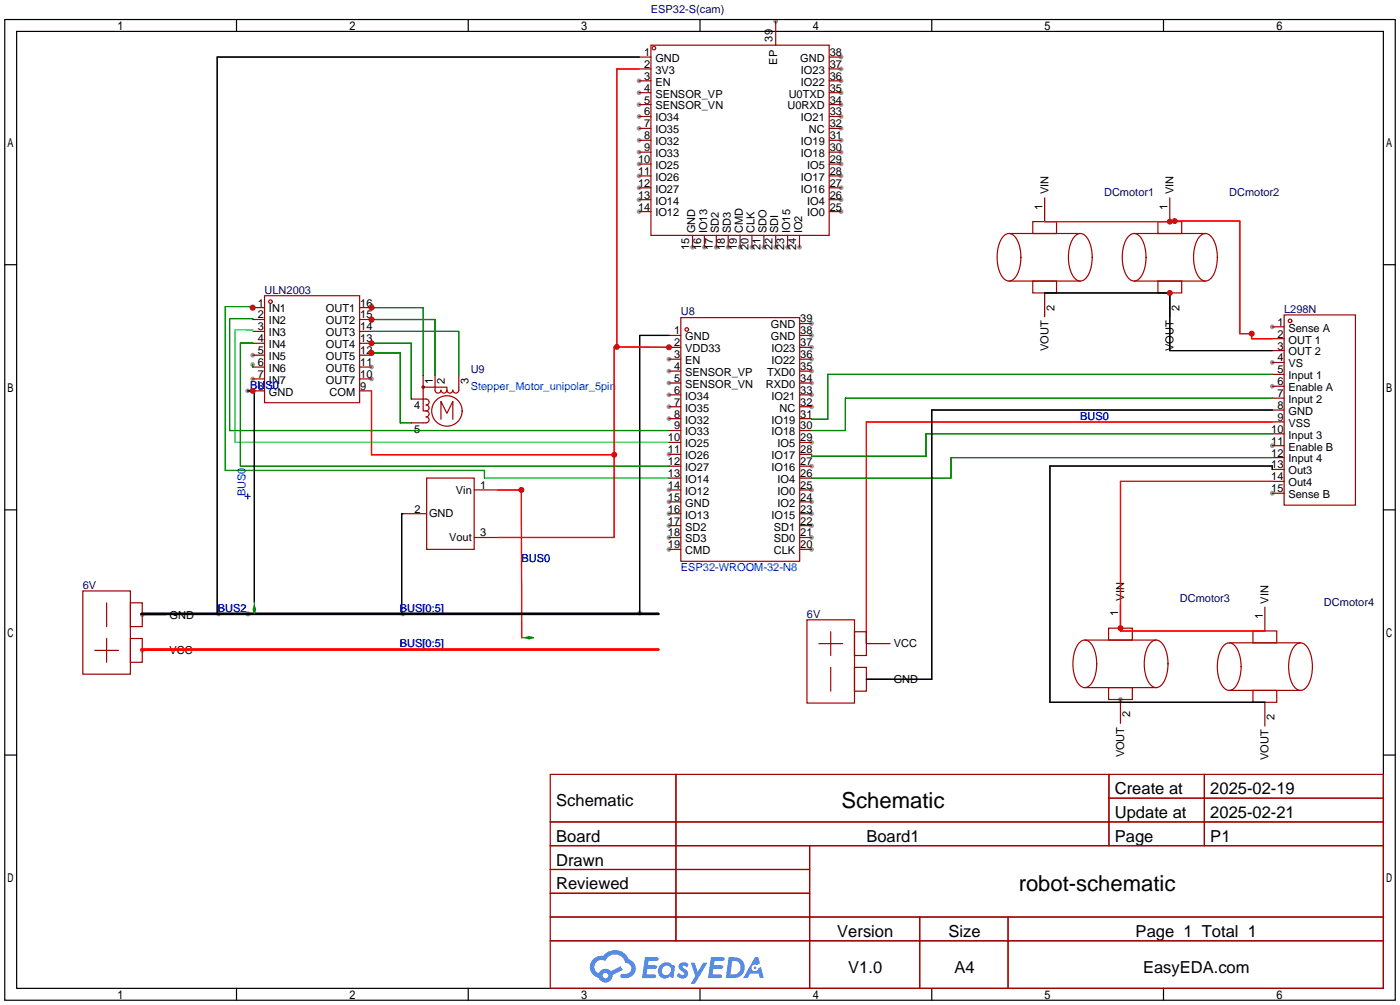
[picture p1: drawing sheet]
<svg xmlns="http://www.w3.org/2000/svg" width="299mm" height="215mm" viewBox="0 0 299 215" stroke-linecap="round" stroke-linejoin="round" font-family="sans-serif">
<g fill="#999">
<circle cx="136.6" cy="17.3" r=".51"/>
<circle cx="136.6" cy="19.8" r=".51"/>
<circle cx="136.6" cy="22.4" r=".51"/>
<circle cx="136.6" cy="24.9" r=".51"/>
<circle cx="136.6" cy="27.4" r=".51"/>
<circle cx="136.6" cy="30" r=".51"/>
<circle cx="136.6" cy="32.5" r=".51"/>
<circle cx="136.6" cy="35.1" r=".51"/>
<circle cx="136.6" cy="37.6" r=".51"/>
<circle cx="136.6" cy="40.1" r=".51"/>
<circle cx="136.6" cy="42.7" r=".51"/>
<circle cx="136.6" cy="45.2" r=".51"/>
<circle cx="148" cy="52.8" r=".51"/>
<circle cx="150.5" cy="52.8" r=".51"/>
<circle cx="153.1" cy="52.8" r=".51"/>
<circle cx="155.6" cy="52.8" r=".51"/>
<circle cx="158.2" cy="52.8" r=".51"/>
<circle cx="160.7" cy="52.8" r=".51"/>
<circle cx="163.2" cy="52.8" r=".51"/>
<circle cx="165.8" cy="52.8" r=".51"/>
<circle cx="168.3" cy="52.8" r=".51"/>
<circle cx="170.9" cy="52.8" r=".51"/>
<circle cx="179.8" cy="45.2" r=".51"/>
<circle cx="179.8" cy="42.7" r=".51"/>
<circle cx="179.8" cy="40.1" r=".51"/>
<circle cx="179.8" cy="37.6" r=".51"/>
<circle cx="179.8" cy="35.1" r=".51"/>
<circle cx="179.8" cy="32.5" r=".51"/>
<circle cx="179.8" cy="30" r=".51"/>
<circle cx="179.8" cy="27.4" r=".51"/>
<circle cx="179.8" cy="24.9" r=".51"/>
<circle cx="179.8" cy="22.4" r=".51"/>
<circle cx="179.8" cy="19.8" r=".51"/>
<circle cx="179.8" cy="17.3" r=".51"/>
<circle cx="179.8" cy="14.7" r=".51"/>
<circle cx="179.8" cy="12.2" r=".51"/>
<circle cx="165.8" cy="4.6" r=".51"/>
<circle cx="271.9" cy="105.4" r=".51"/>
<circle cx="271.9" cy="95.2" r=".51"/>
<circle cx="271.9" cy="82.5" r=".51"/>
<circle cx="271.9" cy="77.5" r=".51"/>
<circle cx="271.9" cy="69.8" r=".51"/>
<circle cx="54" cy="75.9" r=".51"/>
<circle cx="54" cy="81" r=".51"/>
<circle cx="79.4" cy="81" r=".51"/>
<circle cx="79.4" cy="78.4" r=".51"/>
<circle cx="30.4" cy="139" r=".51"/>
<circle cx="30.4" cy="131.4" r=".51"/>
<circle cx="239.5" cy="149.5" r=".51"/>
<circle cx="173.5" cy="69.1" r=".51"/>
<circle cx="173.5" cy="71.7" r=".51"/>
<circle cx="173.5" cy="74.2" r=".51"/>
<circle cx="173.5" cy="76.8" r=".51"/>
<circle cx="173.5" cy="79.3" r=".51"/>
<circle cx="173.5" cy="81.8" r=".51"/>
<circle cx="173.5" cy="84.4" r=".51"/>
<circle cx="173.5" cy="86.9" r=".51"/>
<circle cx="173.5" cy="94.5" r=".51"/>
<circle cx="173.5" cy="99.6" r=".51"/>
<circle cx="173.5" cy="104.7" r=".51"/>
<circle cx="173.5" cy="107.2" r=".51"/>
<circle cx="173.5" cy="109.8" r=".51"/>
<circle cx="173.5" cy="112.3" r=".51"/>
<circle cx="173.5" cy="114.9" r=".51"/>
<circle cx="173.5" cy="117.4" r=".51"/>
<circle cx="143" cy="117.4" r=".51"/>
<circle cx="143" cy="114.9" r=".51"/>
<circle cx="143" cy="112.3" r=".51"/>
<circle cx="143" cy="109.8" r=".51"/>
<circle cx="143" cy="107.2" r=".51"/>
<circle cx="143" cy="104.7" r=".51"/>
<circle cx="143" cy="97.1" r=".51"/>
<circle cx="143" cy="89.5" r=".51"/>
<circle cx="143" cy="86.9" r=".51"/>
<circle cx="143" cy="84.4" r=".51"/>
<circle cx="143" cy="81.8" r=".51"/>
<circle cx="143" cy="79.3" r=".51"/>
<circle cx="143" cy="76.8" r=".51"/>
<circle cx="267.5" cy="71.2" r=".51"/>
<circle cx="251.1" cy="47.4" r=".51"/>
<circle cx="79.4" cy="65.3" r=".51"/>
<circle cx="79.4" cy="68.6" r=".51"/>
<circle cx="79.4" cy="73.3" r=".51"/>
<circle cx="79.4" cy="75.2" r=".51"/>
<circle cx="54" cy="65.9" r=".51"/>
<circle cx="111.5" cy="104.7" r=".51"/>
<circle cx="86.1" cy="131.2" r=".51"/>
<circle cx="136.7" cy="131" r=".51"/>
<circle cx="54" cy="77.9" r=".51"/>
<circle cx="52.9" cy="83.5" r=".51"/>
<circle cx="53.1" cy="131.2" r=".51"/>
<circle cx="52.9" cy="131.2" r=".51"/>
<circle cx="46.7" cy="131.2" r=".51"/>
<circle cx="143" cy="74.1" r=".51"/>
</g>
<g fill="none" stroke="#000" stroke-width=".25">
<path d="M1 4.2h297.2v209.5h-297.2zM3.6 6.7h292.1v204.5h-292.1zM50.5 4.2v2.5M100.1 4.2v2.5M149.6 4.2v2.5M199.1 4.2v2.5M248.7 4.2v2.5M1 56.6h2.6M295.7 56.6h2.5M1 108.9h2.6M295.7 108.9h2.5M1 161.3h2.6"/>
<path d="M295.7 161.3h2.5M50.5 211.2v2.5M100.1 211.2v2.5M149.6 211.2v2.5M199.1 211.2v2.5M248.7 211.2v2.5"/>
</g>
<g fill="none" stroke="#a10000" stroke-width=".25">
<path d="M117.6 165.5h178.1v45.7h-178.1zM117.6 175.6h178.1M144.5 165.5v35.5M237 165.5v15.2M237 170.5h58.7M257.4 165.5v15.2M117.6 180.7h178.1M117.6 185.8h55.4M117.6 195.9h178.1M117.6 190.9h55.4M173 180.7v30.5M196.6 195.9v15.3"/>
<path d="M215.4 195.9v15.3M117.6 201h178.1"/>
</g>
<g fill="#5487ff">
<path d="M145.3 205.9a1.3 1.3 0 0 1 1.9 .2l-.4 .7a.54 .54 0 0 0-.9-.3l.1 .2a1.34 1.34 0 0 1 .9 1.8 1.47 1.47 0 0 1-2.3 0l.5-.6 .8 .4a.31 .31 0 0 0 .4-.2 .31 .31 0 0 0-.3-.4 1.12 1.12 0 0 1-.7-1.8z"/>
<path d="M147.6 205.7h.9l.6 1.9 1.2-1.9h.9l-2.7 4.5h-.9l1-1.7z"/>
<path d="M137.8 204.5h1.7a1.31 1.31 0 0 1 1.2 .2 .4 .4 0 0 1-.3 .6h-1.8l-.1 .9h1.6a.4 .4 0 0 1 .4 .5 .4 .4 0 0 1-.5 .3h-1.6l-.2 1.2h1.4a.46 .46 0 0 1 .5 .1 .46 .46 0 0 1 .1 .5l-.4 .2h-2.6z"/>
<path d="M151.9 204.5h1.7a1.32 1.32 0 0 1 1.2 .2 .39 .39 0 0 1-.3 .6h-1.8l-.1 .9h1.6a.4 .4 0 0 1 .4 .5 .4 .4 0 0 1-.4 .3h-1.7l-.2 1.2h1.4a.46 .46 0 0 1 .5 .1 .46 .46 0 0 1 .1 .5l-.4 .2h-2.6z"/>
<path d="M161.3 204.5h.8l.3 1.4-.6 .3a.75 .75 0 0 0-1.1 .3 .75 .75 0 0 0 .5 1.1 .75 .75 0 0 0 .9-.7l.5-.3 .6 2.4h-.8l-.3-1h-1.8l-.5 1h-1z"/>
<path d="M155.7 204.5l-.6 4.5h1.5a2.27 2.27 0 0 0 2.6-2.3 2.27 2.27 0 0 0-2.7-2.2zM156.5 205.3a1.5 1.5 0 0 1 1.8 1.5 1.5 1.5 0 0 1-1.9 1.4h-.3z"/>
<path d="M141.2 206.1a1.6 1.6 0 0 0-.3 2.3 1.6 1.6 0 0 0 2.3 .2l.7 .4 .3-2.5-.1-.3h-.5a1.58 1.58 0 0 0-2.4-.1zM141.8 206.7a.98 .98 0 0 1 1.6 .4 .98 .98 0 0 1-1.1 1.3 .94 .94 0 0 1-.9-.7 .94 .94 0 0 1 .4-1z"/>
<path d="M126.8 204.9a2.37 2.37 0 0 0 1.1 4 1.54 1.54 0 0 0 1.8 1 1.54 1.54 0 0 0 1.2-1.6l2.2-1.1-.5-.8-2 1.1a1.57 1.57 0 0 0-2.7 .5 1.5 1.5 0 0 1-.7-2.1 1.5 1.5 0 0 1 2.2-.5 2.23 2.23 0 0 1 2.3-1.5 2.23 2.23 0 0 1 2 1.9 1.16 1.16 0 0 1 1.2 1 1.16 1.16 0 0 1-1.1 1.3h-.7a.47 .47 0 0 0-.5 .4 .47 .47 0 0 0 .4 .5 2.17 2.17 0 0 0 2.5-1 2.17 2.17 0 0 0-.3-2.6l-.8-.4a3.2 3.2 0 0 0-5.5-.8l-1.1 .1zM128.8 208.5a.6 .6 0 0 1 1.2 0 .6 .6 0 0 1-1.2 0z"/>
<circle cx="161.4" cy="206.8" r=".28"/>
</g>
<g fill="none" stroke="#a10000" stroke-width=".25">
<path d="M139.1 9.7h38.1v40.6h-38.1zM214.7 50.3a1.53 1.53 0 0 1 2.4 .5 8.5 8.5 0 0 1 0 8.4 1.6 1.6 0 0 1-2.9 0 8.5 8.5 0 0 1 0-8.4zM215.6 49.9h15.3M220.7 47.4h5.1v2.5h-5.1zM229.9 50.3a1.53 1.53 0 0 1 2.4 .5 8.5 8.5 0 0 1 0 8.4 1.6 1.6 0 0 1-2.8 0 8.5 8.5 0 0 1 0-8.4zM241.4 50.3a1.53 1.53 0 0 1 2.4 .5 8.5 8.5 0 0 1 0 8.4 1.6 1.6 0 0 1-2.8 0 8.5 8.5 0 0 1 0-8.4zM242.4 49.9h15.2M247.5 47.4h5.1v2.5h-5.1zM256.6 50.3a1.53 1.53 0 0 1 2.5 .5 8.5 8.5 0 0 1 0 8.4 1.6 1.6 0 0 1-2.9 0 8.5 8.5 0 0 1 0-8.4zM56.5 63.2h20.4v22.8h-20.4zM145.5 67.9h25.4v52h-25.4zM215.6 60.1h15.3"/>
<path d="M220.7 60.1h5.1v2.5h-5.1zM242.4 60.1h15.2M247.5 60.1h5.1v2.5h-5.1zM274.4 67.3h15.3v40.6h-15.3zM90.4 82.7h.1M90.4 85.3h.7a.64 .64 0 0 1 .6 .6 .64 .64 0 0 1-.6 .6 .64 .64 0 0 1 .6 .7 .64 .64 0 0 1-.6 .6M90.4 82.7v5.1h.7M90.4 82.7h5.1v.7M91.1 87.8a.64 .64 0 0 1 .6 .6 .64 .64 0 0 1-.6 .7 .64 .64 0 0 1 .6 .6 .64 .64 0 0 1-.6 .6h-.7M93 82.7v.7a.63 .63 0 0 0 .6 .6 .63 .63 0 0 0 .6-.6 .64 .64 0 0 0 .7 .6 .64 .64 0 0 0 .6-.6M94.2 89.6v-3.8l1.3 2.5 1.3-2.5v3.8M98.1 82.7v.7a.64 .64 0 0 1-.7 .6 .64 .64 0 0 1-.6-.6 .63 .63 0 0 1-.6 .6 .63 .63 0 0 1-.7-.6"/>
<path d="M91.2 102.1h10.1v15.3h-10.1zM17.7 126.3h10.2v17.8h-10.2zM20.2 139h5.1M22.8 128.8v5.1M22.8 136.4v5.1M27.9 136.4h2.5v5.1h-2.5zM27.9 128.8h2.5v5.1h-2.5zM172.5 132.4h10.1v17.8h-10.1zM175 137.5h5.1M177.5 135v5.1M182.6 135h2.6v5.1h-2.6zM230.9 137.2a1.53 1.53 0 0 1 2.4 .4 8.5 8.5 0 0 1 0 8.5 1.6 1.6 0 0 1-2.9 0 8.5 8.5 0 0 1 0-8.5z"/>
<path d="M231.9 136.8h15.2M236.9 134.2h5.1v2.6h-5.1zM246.1 137.2a1.53 1.53 0 0 1 2.4 .4 8.5 8.5 0 0 1 0 8.5 1.6 1.6 0 0 1-2.8 0 8.5 8.5 0 0 1 0-8.5zM261.7 137.8a1.53 1.53 0 0 1 2.4 .4 8.5 8.5 0 0 1 0 8.5 1.6 1.6 0 0 1-2.8 0 8.5 8.5 0 0 1 0-8.5zM262.7 137.4h15.3M267.8 134.8h5.1v2.6h-5.1zM277 137.8a1.53 1.53 0 0 1 2.4 .4 8.5 8.5 0 0 1 0 8.5 1.6 1.6 0 0 1-2.9 0 8.5 8.5 0 0 1 0-8.5zM177.5 142.6v5.1M182.6 142.6h2.6v5.1h-2.6zM231.9 146.9h15.2M236.9 146.9h5.1v2.6h-5.1zM262.7 147.5h15.3"/>
<path d="M267.8 147.5h5.1v2.6h-5.1z"/>
<circle cx="139.8" cy="10.3" r=".38"/>
<circle cx="57.8" cy="64.5" r=".38"/>
<circle cx="146.8" cy="70.4" r=".38"/>
<circle cx="275.7" cy="68.6" r=".38"/>
<circle cx="90.4" cy="82.7" r=".25"/>
<circle cx="95.5" cy="87.8" r="3.3"/>
</g>
<g fill="none" stroke="#870000" stroke-width=".25">
<path d="M136.6 12.2h2.5M136.6 14.7h2.5M136.6 17.3h2.5M136.6 19.8h2.5M165.8 4.6v5.1M177.2 12.2h2.6M177.2 14.7h2.6M177.2 17.3h2.6M177.2 19.8h2.6M136.6 22.4h2.5M136.6 24.9h2.5M136.6 27.4h2.5"/>
<path d="M136.6 30h2.5M136.6 32.5h2.5M136.6 35.1h2.5M136.6 37.6h2.5M177.2 22.4h2.6M177.2 24.9h2.6M177.2 27.4h2.6M177.2 30h2.6M177.2 32.5h2.6M177.2 35.1h2.6M177.2 37.6h2.6M136.6 40.1h2.5"/>
<path d="M136.6 42.7h2.5M136.6 45.2h2.5M148 50.3v2.5M150.5 50.3v2.5M153.1 50.3v2.5M155.6 50.3v2.5M158.2 50.3v2.5M160.7 50.3v2.5M163.2 50.3v2.5M165.8 50.3v2.5M168.3 50.3v2.5M170.9 50.3v2.5"/>
<path d="M177.2 40.1h2.6M177.2 42.7h2.6M177.2 45.2h2.6M223.3 42.3v5.1M250 42.3v5.1M54 65.7h2.5M54 68.3h2.5M54 70.8h2.5M54 73.4h2.5M54 75.9h2.5M54 78.4h2.5M76.9 65.7h2.5"/>
<path d="M76.9 68.3h2.5M76.9 70.8h2.5M76.9 73.4h2.5M76.9 75.9h2.5M76.9 78.4h2.5M143 71.7h2.5M143 74.2h2.5M143 76.8h2.5M143 79.3h2.5M170.9 69.1h2.6M170.9 71.7h2.6M170.9 74.2h2.6"/>
<path d="M170.9 76.8h2.6M170.9 79.3h2.6M223.3 62.6v5.1M250 62.6v5.1M271.9 80h2.5M271.9 77.5h2.5M271.9 74.9h2.5M271.9 72.4h2.5M271.9 69.8h2.5M54 81h2.5M54 83.5h2.5M76.9 81h2.5"/>
<path d="M76.9 83.5h2.5M87.9 85.3h2.5M87.9 90.3h2.5M90.4 80.2v2.5M93 80.2v2.5M98.1 80.2v2.5M143 81.8h2.5M143 84.4h2.5M143 86.9h2.5M143 89.5h2.5M143 92h2.5M143 94.5h2.5"/>
<path d="M143 97.1h2.5M143 99.6h2.5M170.9 81.8h2.6M170.9 84.4h2.6M170.9 86.9h2.6M170.9 89.5h2.6M170.9 92h2.6M170.9 94.5h2.6M170.9 97.1h2.6M170.9 99.6h2.6M271.9 97.8h2.5M271.9 95.2h2.5"/>
<path d="M271.9 92.7h2.5M271.9 90.2h2.5M271.9 87.6h2.5M271.9 85.1h2.5M271.9 82.5h2.5M86.1 109.8h5.1M101.3 114.8h5.1M101.3 104.7h5.1M143 104.7h2.5M143 102.2h2.5M143 107.2h2.5M143 109.8h2.5"/>
<path d="M143 112.3h2.5M143 114.9h2.5M143 117.4h2.5M170.9 104.7h2.6M170.9 102.2h2.6M170.9 107.2h2.6M170.9 109.8h2.6M170.9 112.3h2.6M170.9 114.9h2.6M170.9 117.4h2.6M271.9 105.4h2.5M271.9 102.9h2.5"/>
<path d="M271.9 100.3h2.5M30.4 139h5.1M30.4 131.4h5.1M185.2 137.5h5M239.5 129.1v5.1M270.3 129.7v5.1M185.2 145.1h5M239.5 149.5v5M270.3 150.1v5"/>
</g>
<path d="M136.6 12.2h-90.2v119h.3M143 71.7h-6.3v59.3M223.3 62.6h26.7v12.3h21.9M52.9 83.5h1.5v45.1M271.9 87.6h-72.8v57.5h-13.9M86.1 109.8h-.3v21.4h.3M271.9 100.3v-.7h-47.5v50.5h45.9M52.9 131.2h.2" fill="none" stroke="#000" stroke-width=".25"/>
<path d="M136.6 14.7h-4.8v59.4M251.1 47.2h13.9v24.1h2.5M251.1 47.2v.2M251.1 47.2l-1.1 .2h-26.7M131.8 74.1h11.2M131.8 74.1h-.5v40.7h-24.9M267.5 71.2v1.2h4.4M79.4 83.5v13.7h51.9M271.9 90.2h-86.7v47.3M106.4 104.7h5.1M111.4 104.7l.1 31.6M271.9 102.9h-32.4v31.9h30.8" fill="none" stroke="#f00" stroke-width=".25"/>
<g fill="none" stroke="#008700" stroke-width=".25">
<path d="M54 68.3v-.2h-4.9v23.9h93.9M54 77.9v.5M54 73.3h-2.6v26.3h91.6M79.4 65.3v.4h11v14.5M79.4 68.6v-.3h13.6v11.9M79.4 73.3l8.5 .1v11.9M79.4 75.2v.7M79.4 75.4h6.1v14.9h2.4M79.4 70.8h18.7v9.4M271.9 80h-95v9.6h-3.4v-.1M271.9 92.7h-74v4.8h-24.4v-.4M271.9 85.1h-91.2v6.9h-7.2"/>
<path d="M271.9 97.8h-68.6v4.4h-29.8M54.4 128.6v.8M111.5 136.3h.8"/>
</g>
<path d="M54 70.8v-.3h-3.7v24h92.7" fill="none" stroke="#0f6" stroke-width=".25"/>
<path d="M54 65.9v-.4h-5.9v35h55.4v1.7h39.5" fill="none" stroke="#0c3" stroke-width=".25"/>
<path d="M30.2 131.2h110.5" fill="none" stroke="#000" stroke-width=".51"/>
<path d="M30.2 138.8h110.5" fill="none" stroke="#f00" stroke-width=".51"/>
<g fill="#008700" stroke="#008700" stroke-width=".25">
<path d="M112.3 136.3l.7-.3 1 .3-1 .2z"/>
<path d="M54.4 129.4l.2 .8-.2 1-.3-1z"/>
</g>
<path d="M52.4 106.1h1M52.9 105.6v1" fill="none" stroke="#00f" stroke-width=".25"/>
<g fill="#c00">
<circle cx="239.5" cy="134.2" r=".63"/>
<circle cx="250" cy="62.6" r=".63"/>
<circle cx="267.5" cy="71.3" r=".64"/>
<circle cx="251.1" cy="47.2" r=".64"/>
<circle cx="250" cy="47.4" r=".63"/>
<circle cx="79.4" cy="65.7" r=".63"/>
<circle cx="79.4" cy="68.3" r=".63"/>
<circle cx="79.4" cy="73.3" r=".63"/>
<circle cx="79.4" cy="75.4" r=".63"/>
<circle cx="54" cy="65.7" r=".63"/>
<circle cx="111.4" cy="104.7" r=".64"/>
<circle cx="54" cy="83.5" r=".63"/>
<circle cx="143" cy="74.2" r=".63"/>
<circle cx="131.8" cy="74.1" r=".63"/>
<circle cx="131.3" cy="97.2" r=".63"/>
</g>
<g font-size="4.7">
<text x="179.9" y="172.6">Schematic</text>
<text x="217.7" y="190.4">robot-schematic</text>
</g>
<g font-size="3.5">
<text x="118.9" y="172.3">Schematic</text>
<text x="238.3" y="169.7">Create at</text>
<text x="258.7" y="169.7">2025-02-19</text>
<text x="118.9" y="179.9">Board</text>
<text x="185.2" y="179.9">Board1</text>
<text x="238.3" y="174.8">Update at</text>
<text x="238.3" y="179.9">Page</text>
<text x="258.7" y="174.8">2025-02-21</text>
<text x="258.7" y="179.9">P1</text>
<text x="118.9" y="185">Drawn</text>
<text x="118.9" y="190">Reviewed</text>
<text x="178.9" y="200.2">Version</text>
<text x="202.7" y="200.2">Size</text>
<text x="242.7" y="200.2">Page 1 Total 1</text>
<text x="181.3" y="207.8">V1.0</text>
<text x="204" y="207.8">A4</text>
<text x="244.3" y="207.8">EasyEDA.com</text>
</g>
<g font-size="2.4" fill="#000080">
<text x="139.1" y="2.8">ESP32-S(cam)</text>
<text x="236" y="41.8">DCmotor1</text>
<text x="262.7" y="41.8">DCmotor2</text>
<text x="56.5" y="62.7">ULN2003</text>
<text x="145.5" y="67.4">U8</text>
<text x="274.4" y="66.8">L298N</text>
<text x="100.6" y="79.7">U9</text>
<text x="17.7" y="125.8">6V</text>
<text x="172.5" y="132">6V</text>
<text x="252.2" y="128.7">DCmotor3</text>
<text x="283" y="129.4">DCmotor4</text>
</g>
<g font-size="2.4">
<text x="137.7" y="12">1</text>
<text x="165.1" y="8.9" transform="rotate(-90 165.1 8.9)">39</text>
<text x="177.3" y="12">38</text>
<text x="137.7" y="14.5">2</text>
<text x="137.7" y="17">3</text>
<text x="140.1" y="13.2">GND</text>
<text x="140.1" y="15.8">3V3</text>
<text x="166.1" y="13.8" transform="rotate(-90 166.1 13.8)">EP</text>
<text x="171" y="13.2">GND</text>
<text x="171.2" y="15.8">IO23</text>
<text x="177.3" y="17">36</text>
<text x="177.3" y="14.5">37</text>
<text x="137.7" y="19.6">4</text>
<text x="137.7" y="22.1">5</text>
<text x="140.1" y="18.3">EN</text>
<text x="140.1" y="20.9">SENSOR_VP</text>
<text x="140.1" y="23.4">SENSOR_VN</text>
<text x="168.3" y="23.4">U0RXD</text>
<text x="168.6" y="20.9">U0TXD</text>
<text x="171.2" y="18.3">IO22</text>
<text x="177.3" y="22.1">34</text>
<text x="177.3" y="19.6">35</text>
<text x="137.7" y="24.7">6</text>
<text x="137.7" y="27.2">7</text>
<text x="137.7" y="29.7">8</text>
<text x="140.1" y="25.9">IO34</text>
<text x="140.1" y="28.5">IO35</text>
<text x="171.2" y="25.9">IO21</text>
<text x="172.9" y="28.5">NC</text>
<text x="177.3" y="29.7">31</text>
<text x="177.3" y="27.2">32</text>
<text x="177.3" y="24.7">33</text>
<text x="136.4" y="34.8">10</text>
<text x="137.7" y="32.3">9</text>
<text x="140.1" y="31">IO32</text>
<text x="140.1" y="33.6">IO33</text>
<text x="171.2" y="33.6">IO18</text>
<text x="171.2" y="31">IO19</text>
<text x="177.3" y="34.8">29</text>
<text x="177.3" y="32.3">30</text>
<text x="136.4" y="37.4">11</text>
<text x="136.4" y="39.9">12</text>
<text x="140.1" y="36.1">IO25</text>
<text x="140.1" y="38.6">IO26</text>
<text x="140.1" y="41.2">IO27</text>
<text x="171.2" y="41.2">IO16</text>
<text x="171.2" y="38.6">IO17</text>
<text x="172.5" y="36.1">IO5</text>
<text x="177.3" y="39.9">27</text>
<text x="177.3" y="37.4">28</text>
<text x="224.1" y="41.5" transform="rotate(-90 224.1 41.5)">VIN</text>
<text x="250.8" y="41.5" transform="rotate(-90 250.8 41.5)">VIN</text>
<text x="136.4" y="42.4">13</text>
<text x="136.4" y="45">14</text>
<text x="140.1" y="43.7">IO14</text>
<text x="140.1" y="46.3">IO12</text>
<text x="172.5" y="46.3">IO0</text>
<text x="172.5" y="43.7">IO4</text>
<text x="177.3" y="45">25</text>
<text x="177.3" y="42.4">26</text>
<text x="222.8" y="44.9" transform="rotate(-90 222.8 44.9)">1</text>
<text x="249.6" y="44.9" transform="rotate(-90 249.6 44.9)">1</text>
<text x="147.3" y="53.5" transform="rotate(-90 147.3 53.5)">15</text>
<text x="148.6" y="49.8" transform="rotate(-90 148.6 49.8)">GND</text>
<text x="149.8" y="53.5" transform="rotate(-90 149.8 53.5)">16</text>
<text x="151.1" y="49.8" transform="rotate(-90 151.1 49.8)">IO13</text>
<text x="152.4" y="53.5" transform="rotate(-90 152.4 53.5)">17</text>
<text x="153.6" y="49.8" transform="rotate(-90 153.6 49.8)">SD2</text>
<text x="154.9" y="53.5" transform="rotate(-90 154.9 53.5)">18</text>
<text x="156.2" y="49.8" transform="rotate(-90 156.2 49.8)">SD3</text>
<text x="157.5" y="53.5" transform="rotate(-90 157.5 53.5)">19</text>
<text x="158.7" y="49.8" transform="rotate(-90 158.7 49.8)">CMD</text>
<text x="160" y="53.5" transform="rotate(-90 160 53.5)">20</text>
<text x="161.3" y="49.8" transform="rotate(-90 161.3 49.8)">CLK</text>
<text x="162.5" y="53.5" transform="rotate(-90 162.5 53.5)">21</text>
<text x="163.8" y="49.8" transform="rotate(-90 163.8 49.8)">SDO</text>
<text x="165.1" y="53.5" transform="rotate(-90 165.1 53.5)">22</text>
<text x="166.3" y="49.8" transform="rotate(-90 166.3 49.8)">SDI</text>
<text x="167.6" y="53.5" transform="rotate(-90 167.6 53.5)">23</text>
<text x="168.9" y="49.8" transform="rotate(-90 168.9 49.8)">IO15</text>
<text x="170.2" y="53.5" transform="rotate(-90 170.2 53.5)">24</text>
<text x="171.4" y="49.8" transform="rotate(-90 171.4 49.8)">IO2</text>
<text x="55.1" y="65.5">1</text>
<text x="77" y="65.5">16</text>
<text x="55.1" y="68">2</text>
<text x="55.1" y="70.6">3</text>
<text x="57.5" y="66.8">IN1</text>
<text x="57.5" y="69.3">IN2</text>
<text x="57.5" y="71.9">IN3</text>
<text x="69.6" y="71.9">OUT3</text>
<text x="69.6" y="69.3">OUT2</text>
<text x="69.6" y="66.8">OUT1</text>
<text x="77" y="70.6">14</text>
<text x="77" y="68">15</text>
<text x="144.1" y="71.4">1</text>
<text x="164.7" y="70.2">GND</text>
<text x="171" y="68.9">39</text>
<text x="171" y="71.4">38</text>
<text x="225.3" y="66.4" transform="rotate(-90 225.3 66.4)">2</text>
<text x="252.1" y="66.4" transform="rotate(-90 252.1 66.4)">2</text>
<text x="273" y="69.6">1</text>
<text x="275.4" y="70.9">Sense A</text>
<text x="55.1" y="73.1">4</text>
<text x="55.1" y="75.7">5</text>
<text x="57.5" y="74.4">IN4</text>
<text x="57.5" y="76.9">IN5</text>
<text x="69.6" y="76.9">OUT5</text>
<text x="69.6" y="74.4">OUT4</text>
<text x="77" y="75.7">12</text>
<text x="77" y="73.1">13</text>
<text x="144.1" y="76.5">3</text>
<text x="144.1" y="74">2</text>
<text x="146.5" y="77.8">EN</text>
<text x="146.5" y="75.3">VDD33</text>
<text x="146.5" y="72.7">GND</text>
<text x="164.7" y="72.7">GND</text>
<text x="164.9" y="75.3">IO23</text>
<text x="164.9" y="77.8">IO22</text>
<text x="171" y="74">37</text>
<text x="171" y="76.5">36</text>
<text x="224.1" y="75" transform="rotate(-90 224.1 75)">VOUT</text>
<text x="250.8" y="75" transform="rotate(-90 250.8 75)">VOUT</text>
<text x="273" y="77.2">4</text>
<text x="273" y="74.7">3</text>
<text x="273" y="72.1">2</text>
<text x="275.4" y="76">OUT 2</text>
<text x="275.4" y="73.4">OUT 1</text>
<text x="55.1" y="78.2">6</text>
<text x="55.1" y="80.7">7</text>
<text x="55.1" y="83.3">8</text>
<text x="57.5" y="79.5">IN6</text>
<text x="57.5" y="82">IN7</text>
<text x="69.6" y="82">OUT7</text>
<text x="69.6" y="79.5">OUT6</text>
<text x="77" y="83.3">9</text>
<text x="77" y="80.7">10</text>
<text x="77" y="78.2">11</text>
<text x="92.5" y="82.1" transform="rotate(-90 92.5 82.1)">1</text>
<text x="95.1" y="82.1" transform="rotate(-90 95.1 82.1)">2</text>
<text x="100.1" y="82.1" transform="rotate(-90 100.1 82.1)">3</text>
<text x="144.1" y="81.6">5</text>
<text x="144.1" y="79.1">4</text>
<text x="146.5" y="82.9">SENSOR_VN</text>
<text x="146.5" y="80.3">SENSOR_VP</text>
<text x="163.7" y="82.9">RXD0</text>
<text x="164" y="80.3">TXD0</text>
<text x="171" y="79.1">35</text>
<text x="171" y="81.6">34</text>
<text x="273" y="82.3">6</text>
<text x="273" y="79.8">5</text>
<text x="275.4" y="83.6">Enable A</text>
<text x="275.4" y="81">Input 1</text>
<text x="275.4" y="78.5">VS</text>
<text x="57.5" y="84.6">GND</text>
<text x="70.4" y="84.6">COM</text>
<text x="88.5" y="87.3">4</text>
<text x="144.1" y="89.2">8</text>
<text x="144.1" y="86.7">7</text>
<text x="144.1" y="84.1">6</text>
<text x="146.5" y="88">IO35</text>
<text x="146.5" y="85.4">IO34</text>
<text x="164.9" y="85.4">IO21</text>
<text x="166.6" y="88">NC</text>
<text x="171" y="84.1">33</text>
<text x="171" y="86.7">32</text>
<text x="171" y="89.2">31</text>
<text x="273" y="89.9">9</text>
<text x="273" y="87.4">8</text>
<text x="273" y="84.8">7</text>
<text x="275.4" y="88.7">GND</text>
<text x="275.4" y="86.1">Input 2</text>
<text x="88.5" y="92.4">5</text>
<text x="142.8" y="94.3">10</text>
<text x="144.1" y="91.8">9</text>
<text x="146.5" y="95.6">IO25</text>
<text x="146.5" y="93">IO33</text>
<text x="146.5" y="90.5">IO32</text>
<text x="164.9" y="90.5">IO19</text>
<text x="164.9" y="93">IO18</text>
<text x="166.2" y="95.6">IO5</text>
<text x="171" y="91.8">30</text>
<text x="171" y="94.3">29</text>
<text x="271.7" y="95">11</text>
<text x="271.7" y="92.5">10</text>
<text x="275.4" y="93.7">Input 3</text>
<text x="275.4" y="91.2">VSS</text>
<text x="142.8" y="101.9">13</text>
<text x="142.8" y="99.4">12</text>
<text x="142.8" y="96.8">11</text>
<text x="146.5" y="100.7">IO27</text>
<text x="146.5" y="98.1">IO26</text>
<text x="164.9" y="98.1">IO17</text>
<text x="164.9" y="100.7">IO16</text>
<text x="171" y="96.8">28</text>
<text x="171" y="99.4">27</text>
<text x="171" y="101.9">26</text>
<text x="271.7" y="100.1">13</text>
<text x="271.7" y="97.5">12</text>
<text x="275.4" y="101.4">Out3</text>
<text x="275.4" y="98.8">Input 4</text>
<text x="275.4" y="96.3">Enable B</text>
<text x="97.4" y="105.5">Vin</text>
<text x="102.6" y="104.5">1</text>
<text x="142.8" y="107">15</text>
<text x="142.8" y="104.5">14</text>
<text x="146.5" y="105.7">IO12</text>
<text x="146.5" y="103.2">IO14</text>
<text x="166.2" y="103.2">IO4</text>
<text x="166.2" y="105.7">IO0</text>
<text x="171" y="104.5">25</text>
<text x="171" y="107">24</text>
<text x="271.7" y="105.2">15</text>
<text x="271.7" y="102.6">14</text>
<text x="275.4" y="106.4">Sense B</text>
<text x="275.4" y="103.9">Out4</text>
<text x="88.6" y="109.5">2</text>
<text x="91.7" y="110.5">GND</text>
<text x="142.8" y="112.1">17</text>
<text x="142.8" y="109.5">16</text>
<text x="146.5" y="113.4">SD2</text>
<text x="146.5" y="110.8">IO13</text>
<text x="146.5" y="108.3">GND</text>
<text x="164.9" y="110.8">IO15</text>
<text x="165.4" y="113.4">SD1</text>
<text x="166.2" y="108.3">IO2</text>
<text x="171" y="109.5">23</text>
<text x="171" y="112.1">22</text>
<text x="96" y="115.6">Vout</text>
<text x="102.6" y="114.6">3</text>
<text x="142.8" y="117.2">19</text>
<text x="142.8" y="114.6">18</text>
<text x="146.5" y="118.4">CMD</text>
<text x="146.5" y="115.9">SD3</text>
<text x="165.4" y="115.9">SD0</text>
<text x="165.4" y="118.4">CLK</text>
<text x="171" y="114.6">21</text>
<text x="171" y="117.2">20</text>
<text x="239" y="131.7" transform="rotate(-90 239 131.7)">1</text>
<text x="240.3" y="128.4" transform="rotate(-90 240.3 128.4)">VIN</text>
<text x="271.1" y="129" transform="rotate(-90 271.1 129)">VIN</text>
<text x="36.2" y="132.2">GND</text>
<text x="269.9" y="132.3" transform="rotate(-90 269.9 132.3)">1</text>
<text x="36.2" y="139.8">VCC</text>
<text x="191" y="138.3">VCC</text>
<text x="191" y="146">GND</text>
<text x="241.6" y="153.3" transform="rotate(-90 241.6 153.3)">2</text>
<text x="272.4" y="153.9" transform="rotate(-90 272.4 153.9)">2</text>
<text x="240.3" y="161.8" transform="rotate(-90 240.3 161.8)">VOUT</text>
<text x="271.1" y="162.4" transform="rotate(-90 271.1 162.4)">VOUT</text>
</g>
<g font-size="2.4" fill="#00f">
<text x="53.5" y="83.1">BUS0</text>
<text x="100.6" y="83.3">Stepper_Motor_unipolar_5pin</text>
<text x="230.9" y="89.7">BUS0</text>
<text x="52.5" y="106.1" transform="rotate(-90 52.5 106.1)">BUS0</text>
<text x="111.5" y="120">BUS0</text>
<text x="145.5" y="122">ESP32-WROOM-32-N8</text>
<text x="46.6" y="130.7">BUS2</text>
<text x="85.5" y="130.7">BUS[0:5]</text>
<text x="85.5" y="138.3">BUS[0:5]</text>
</g>
</svg>
